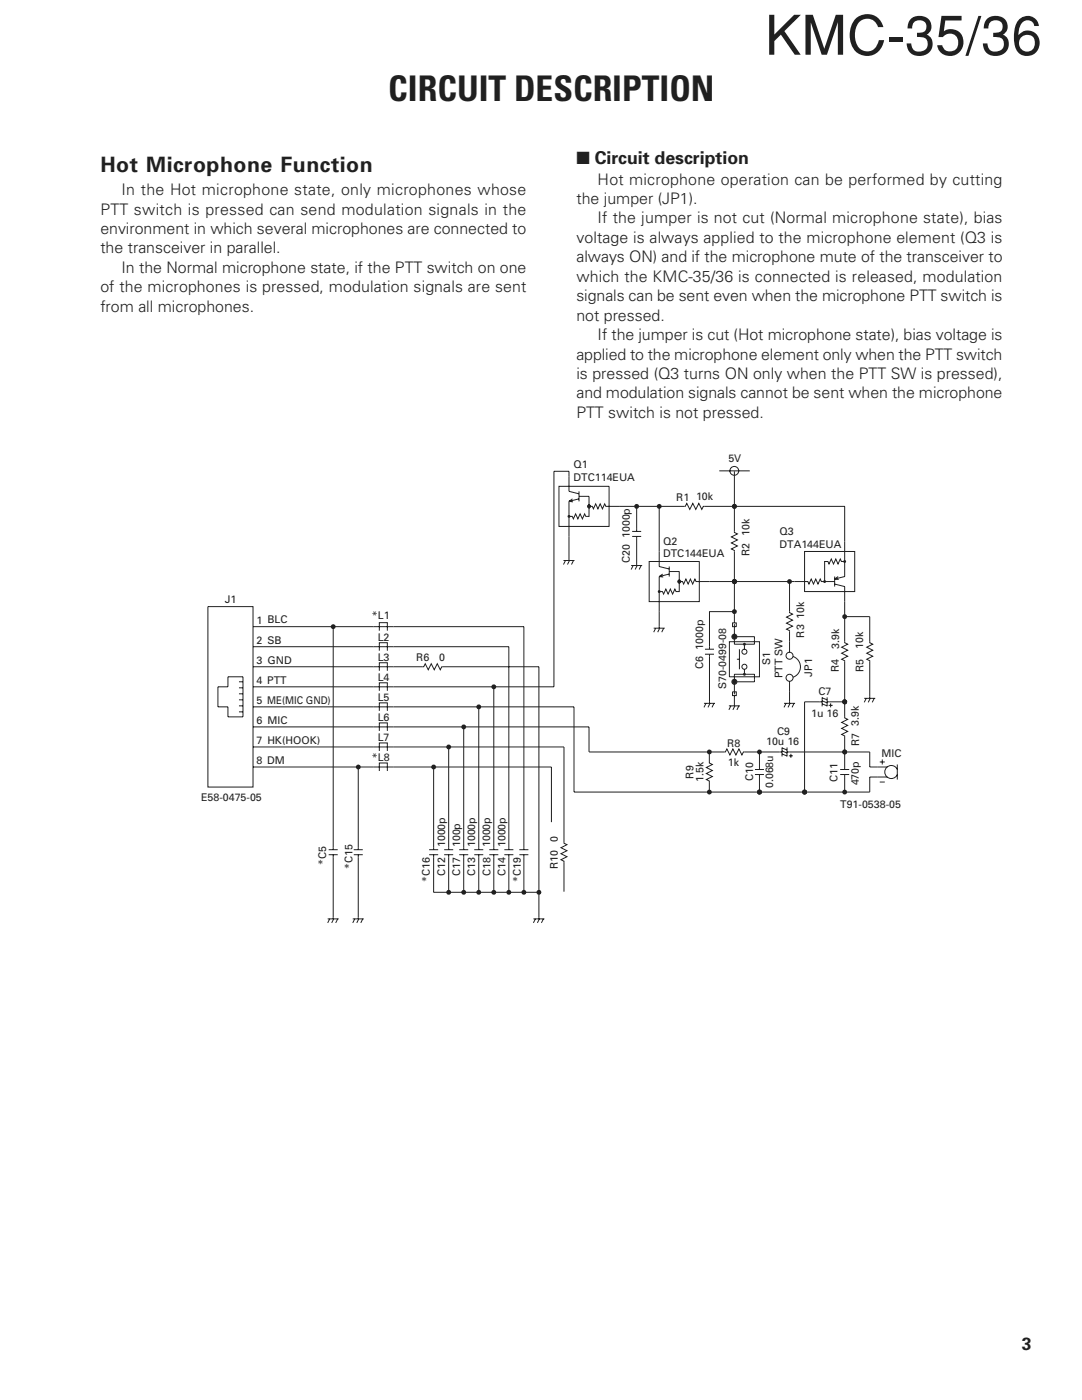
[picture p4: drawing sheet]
<svg xmlns="http://www.w3.org/2000/svg" width="216mm" height="279mm" viewBox="0 0 216 279" stroke-linecap="round" stroke-linejoin="round" font-family="sans-serif">
<g fill="none" stroke="#231f20" stroke-width=".2">
<path d="M111.5 97.1h10v8h-10zM113.5 95.1v3l2 .5M114.2 99.6l-.7 .5M115.5 99.1h2v4h-.6l-.2-.5-.5 1-.4-1-.5 1-.4-1-.5 1-.2-.5h-.7M115.5 99.6l-2 .5M115.5 98.1v2M113.5 100.1v7M113.5 100.1l.8 .1M117.5 101.1h.7l.2 .5 .5-1 .4 1 .5-1 .4 1 .5-1 .2 .5h2.6M157.5 130.9a2.19 2.19 0 0 1 2.2 2.2 2.19 2.19 0 0 1-2.2 2.2"/>
<circle cx="117.5" cy="101.1" r=".3"/>
</g>
<g fill="#231f20">
<circle cx="117.5" cy="101.1" r=".3"/>
<circle cx="113.5" cy="103.1" r=".3"/>
</g>
<g fill="none" stroke="#231f20" stroke-width=".2">
<path d="M136.5 101.1h.2l.3-.6 .6 1.2 .6-1.2 .6 1.2 .6-1.2 .6 1.2 .3-.6h.2M146.5 106.1v.2l.6 .3-1.2 .6 1.2 .6-1.2 .6 1.2 .6-1.2 .6 .6 .3v.2M84.4 133.1h.2l.3-.6 .6 1.2 .6-1.2 .6 1.2 .6-1.2 .6 1.2 .3-.6h.2M141.6 129.1v.5M141.6 130.6v.5M157.5 122.1v.2l.6 .3-1.2 .6 1.2 .6-1.2 .6 1.2 .6-1.2 .6 .6 .3v.2M168.5 128.1v.2l.6 .3-1.2 .6 1.2 .6-1.2 .6 1.2 .6-1.2 .6 .6 .3v.2M173.5 128.1v.2l.6 .3-1.2 .6 1.2 .6-1.2 .6 1.2 .6-1.2 .6 .6 .3v.2M141.5 152.1v.2l.6 .3-1.2 .6 1.2 .6-1.2 .6 1.2 .6-1.2 .6 .6 .3v.2M144.5 150.1h.2l.3-.6 .6 1.2 .6-1.2 .6 1.2 .6-1.2 .6 1.2 .3-.6h.2M168.5 143.1v.2l.6 .3-1.2 .6 1.2 .6-1.2 .6 1.2 .6-1.2 .6 .6 .3v.2M65.6 170.6h1.8"/>
<path d="M65.6 169.6h1.8M66.5 169.1v.5M66.5 170.6v.5M112.5 168.1v.2l.6 .3-1.2 .6 1.2 .6-1.2 .6 1.2 .6-1.2 .6 .6 .3v.2"/>
</g>
<path d="M140.7 130.6h1.8zM140.7 129.6h1.8zM89.5 170.6v.5zM89.5 169.1v.5zM88.6 170.6h1.8zM88.6 169.6h1.8zM95.5 170.6v.5zM95.5 169.1v.5zM94.6 170.6h1.8zM94.6 169.6h1.8zM101.5 170.6v.5zM101.5 169.1v.5zM100.6 170.6h1.8zM100.6 169.6h1.8zM98.5 170.6v.5zM98.5 169.1v.5zM97.6 170.6h1.8zM97.6 169.6h1.8zM92.5 170.6v.5zM92.5 169.1v.5zM91.6 170.6h1.8zM91.6 169.6h1.8zM151.5 154.6v.5zM151.5 153.1v.5zM150.6 154.6h1.8zM150.6 153.6h1.8zM163.5 140.1h.5zM164 139.2v1.8zM165 140.1h.5zM165 139.2v1.8zM164 139.3l1 .4zM164 139.9l1 .4zM164 140.5l1 .4zM165.7 140.4v.8zM165.3 140.8h.8zM155.5 150.1h.5zM156 149.2v1.8zM157 150.1h.5zM157 149.2v1.8zM156 149.3l1 .4zM156 149.9l1 .4zM156 150.5l1 .4zM157.8 150.4v.8zM157.4 150.8h.8zM157.5 128.1v2.1zM157.5 136v2.1zM156.8 130.9a.7 .7 0 0 0 1.4 0 .7 .7 0 0 0-1.4 0zM156.8 135.3a.7 .7 0 0 0 1.4 0 .7 .7 0 0 0-1.4 0z" fill="#fff" stroke="#231f20" stroke-width=".2"/>
<g fill="none" stroke="#231f20" stroke-width=".2">
<path d="M112.4 111.9h2.2M112.8 111.9l-.4 .8M113.5 111.6v.3M113.6 111.9l-.4 .8M114.4 111.9l-.4 .8M129.5 112.1h10v8h-10zM131.5 110.1v3l2 .5M131.5 115.1v7M131.5 115.1l.8 .1M132.2 114.6l-.7 .5M133.5 114.1h2v4h-.6l-.2-.5-.5 1-.4-1-.5 1-.4-1-.5 1-.2-.5h-.7M133.5 114.6l-2 .5"/>
<path d="M133.5 113.1v2M135.5 116.1h.7l.2 .5 .5-1 .4 1 .5-1 .4 1 .5-1 .2 .5h2.6M74.5 125.1h4M74.5 129.1h4M74.5 133.1h4M74.5 137.1h4M75.7 125.9v-1.6h1.6v1.6M75.7 129.9v-1.6h1.6v1.6M75.7 133.9v-1.6h1.6v1.6M75.7 137.9v-1.6h1.6v1.6M130.4 125.4h2.2M130.8 125.4l-.4 .8"/>
<path d="M131.5 125.1v.3M131.6 125.4l-.4 .8M132.4 125.4l-.4 .8M172.4 139.4h2.2M172.8 139.4l-.4 .8M173.5 139.1v.3M173.6 139.4l-.4 .8M174.4 139.4l-.4 .8M74.5 141.1h4M74.5 145.1h4M74.5 149.1h4M74.5 153.1h4"/>
<path d="M75.7 141.9v-1.6h1.6v1.6M75.7 145.9v-1.6h1.6v1.6M75.7 149.9v-1.6h1.6v1.6M75.7 153.9v-1.6h1.6v1.6M140.5 140.4h2.2M140.9 140.4l-.4 .8M141.6 140.1v.3M141.7 140.4l-.4 .8M142.5 140.4l-.4 .8M156.4 140.4h2.2M156.8 140.4l-.4 .8M157.5 140.1v.3"/>
<path d="M157.6 140.4l-.4 .8M158.4 140.4l-.4 .8M175 153.1h2M175 155.1h2M175.5 152.1h1M175.5 156.1h1M176 151.6v1M179 153.6a1.3 1.3 0 0 0-1.9-.6 1.3 1.3 0 0 0 0 2.1 1.3 1.3 0 0 0 1.9-.5M179 152.6v3M70.6 170.6h1.8M70.6 169.6h1.8M71.5 169.1v.5"/>
<path d="M71.5 170.6v.5M85.6 170.6h1.8M85.6 169.6h1.8M86.5 169.1v.5M86.5 170.6v.5M103.6 170.6h1.8M103.6 169.6h1.8M104.5 169.1v.5M104.5 170.6v.5M65.4 183.4h2.2M65.8 183.4l-.4 .8M66.5 183.1v.3"/>
<path d="M66.6 183.4l-.4 .8M67.4 183.4l-.4 .8M70.4 183.4h2.2M70.8 183.4l-.4 .8M71.5 183.1v.3M71.6 183.4l-.4 .8M72.4 183.4l-.4 .8M106.4 183.4h2.2M106.8 183.4l-.4 .8M107.5 183.1v.3M107.6 183.4l-.4 .8M108.4 183.4l-.4 .8"/>
<circle cx="135.5" cy="116.1" r=".3"/>
</g>
<g fill="#231f20">
<circle cx="135.5" cy="116.1" r=".3"/>
<circle cx="131.5" cy="118.1" r=".3"/>
</g>
<path d="M158.5 116.1h2.7l.2 .5 .5-1 .4 1 .5-1 .4 1 .5-1 .2 .5h2.6M160.5 110.1h10v8h-10zM166.5 115.1v2M166.5 116.6l2 .5v3M166.5 115.6l.8 .1M167.2 115.1l-.7 .5M168.5 112.1h-.6l-.2-.5-.5 1-.4-1-.5 1-.4-1-.5 1-.2-.5h-.7v4M168.5 108.1v7l-2 .5" fill="none" stroke="#231f20" stroke-width=".2"/>
<g fill="#231f20">
<circle cx="164.5" cy="116.1" r=".3"/>
<circle cx="168.5" cy="112.1" r=".3"/>
</g>
<g fill="none" stroke="#231f20" stroke-width=".2">
<path d="M145.5 128.1h6v7h-6zM146.2 124.3h.7v.8h-.7zM146.2 138.1h.7v.7h-.7zM146.5 122.6v1.7M146.5 127.6v1h4v-1M146.5 135.6v-1h4v1M146.5 138.8v2.1M147 131.6h.5M147.5 129.6v4M148.5 128.6v1M148.5 133.6v1M145.4 140.9h2.2"/>
<path d="M145.8 140.9l-.4 .8M146.6 140.9l-.4 .8M147.4 140.9l-.4 .8"/>
<circle cx="148.5" cy="133.1" r=".5"/>
<circle cx="148.5" cy="130.1" r=".5"/>
</g>
<g fill="#231f20">
<circle cx="148.5" cy="134.6" r=".3"/>
<circle cx="148.5" cy="128.6" r=".3"/>
</g>
<g fill="none" stroke="#231f20" stroke-width=".2">
<path d="M123.5 101.1h13M125.9 112.9h2.2M126.1 107.1h1.8M126.1 106.1h1.8M126.3 112.9l-.4 .8M127 105.6v.5M127 107.1v.5M127 112.6v.3M127.1 112.9l-.4 .8M127.9 112.9l-.4 .8M41.5 121.1h9v36h-9zM45.5 135.1h3v8h-3v-2h-2v-4h2z"/>
<path d="M47.7 136.1h.8M47.7 137.3h.8M47.7 138.5h.8M47.7 139.7h.8M50.5 137.1h2M50.5 125.1h2M50.5 129.1h2M50.5 133.1h2M47.7 140.9h.8M47.7 142.1h.8M50.5 141.1h2M50.5 145.1h2"/>
<path d="M50.5 149.1h2M50.5 153.1h2M167.6 154.6h1.8M167.6 153.6h1.8M168.5 153.1v.5M168.5 154.6v.5"/>
</g>
<circle cx="131.5" cy="101.1" r=".5" fill="#231f20"/>
<path d="M131.5 101.1v9" fill="none" stroke="#231f20" stroke-width=".2"/>
<circle cx="127" cy="101.1" r=".5" fill="#231f20"/>
<path d="M127 101.1v4.5M168.5 120.1v8M173.5 123.1v5" fill="none" stroke="#231f20" stroke-width=".2"/>
<circle cx="168.5" cy="123.1" r=".5" fill="#231f20"/>
<path d="M168.5 123.1h5M155.5 150.1h-4v3" fill="none" stroke="#231f20" stroke-width=".2"/>
<circle cx="151.5" cy="150.1" r=".5" fill="#231f20"/>
<path d="M113.5 107.1v4.5M131.5 122.1v3M141.6 131.1v9M157.5 126.1v2M157.5 138.1v2M173.5 132.1v7M78.5 145.1h39v5M144.5 150.1h-3v2M148.5 150.1h3" fill="none" stroke="#231f20" stroke-width=".2"/>
<circle cx="141.5" cy="150.1" r=".5" fill="#231f20"/>
<path d="M117.5 150.1h24" fill="none" stroke="#231f20" stroke-width=".2"/>
<circle cx="92.5" cy="145.1" r=".5" fill="#231f20"/>
<path d="M113.5 95.1v-1h-3v43h-32M92.5 145.1v24" fill="none" stroke="#231f20" stroke-width=".2"/>
<circle cx="98.5" cy="137.1" r=".5" fill="#231f20"/>
<path d="M78.5 129.1h23v40M78.5 133.1h5.9M88.4 133.1h19.1v50M98.5 137.1v32M86.5 171.1v7h18" fill="none" stroke="#231f20" stroke-width=".2"/>
<circle cx="107.5" cy="178.1" r=".5" fill="#231f20"/>
<path d="M104.5 178.1h3" fill="none" stroke="#231f20" stroke-width=".2"/>
<circle cx="89.5" cy="178.1" r=".5" fill="#231f20"/>
<path d="M89.5 171.1v7" fill="none" stroke="#231f20" stroke-width=".2"/>
<circle cx="92.5" cy="178.1" r=".5" fill="#231f20"/>
<path d="M92.5 171.1v7" fill="none" stroke="#231f20" stroke-width=".2"/>
<circle cx="95.5" cy="178.1" r=".5" fill="#231f20"/>
<path d="M95.5 171.1v7" fill="none" stroke="#231f20" stroke-width=".2"/>
<circle cx="98.5" cy="178.1" r=".5" fill="#231f20"/>
<path d="M98.5 171.1v7" fill="none" stroke="#231f20" stroke-width=".2"/>
<circle cx="101.5" cy="178.1" r=".5" fill="#231f20"/>
<path d="M101.5 171.1v7" fill="none" stroke="#231f20" stroke-width=".2"/>
<circle cx="104.5" cy="178.1" r=".5" fill="#231f20"/>
<path d="M78.5 149.1h11v20M112.5 149.1v19M66.5 171.1v12M71.5 171.1v12M104.5 171.1v7" fill="none" stroke="#231f20" stroke-width=".2"/>
<circle cx="89.5" cy="149.1" r=".5" fill="#231f20"/>
<path d="M89.5 149.1h23M112.5 172.1v5.9" fill="none" stroke="#231f20" stroke-width=".2"/>
<circle cx="168.5" cy="140.1" r=".5" fill="#231f20"/>
<path d="M168.5 140.1v3" fill="none" stroke="#231f20" stroke-width=".2"/>
<circle cx="168.5" cy="140.1" r=".5" fill="#231f20"/>
<path d="M165.5 140.1h3" fill="none" stroke="#231f20" stroke-width=".2"/>
<circle cx="168.5" cy="140.1" r=".5" fill="#231f20"/>
<path d="M78.5 125.1h26v44M168.5 132.1v8" fill="none" stroke="#231f20" stroke-width=".2"/>
<circle cx="146.5" cy="101.1" r=".5" fill="#231f20"/>
<path d="M146.5 94.1v7" fill="none" stroke="#231f20" stroke-width=".2"/>
<circle cx="146.5" cy="101.1" r=".5" fill="#231f20"/>
<path d="M140.5 101.1h28v7M146.5 101.1v5M173.5 150.1v3h1.5" fill="none" stroke="#231f20" stroke-width=".2"/>
<circle cx="168.5" cy="150.1" r=".5" fill="#231f20"/>
<path d="M168.5 150.1h5" fill="none" stroke="#231f20" stroke-width=".2"/>
<circle cx="168.5" cy="150.1" r=".5" fill="#231f20"/>
<path d="M157.5 150.1h11M168.5 147.1v6M175 155.1h-1.5v3" fill="none" stroke="#231f20" stroke-width=".2"/>
<circle cx="168.5" cy="158.1" r=".5" fill="#231f20"/>
<path d="M160.5 140.1h3M168.5 158.1h5" fill="none" stroke="#231f20" stroke-width=".2"/>
<circle cx="160.5" cy="158.1" r=".5" fill="#231f20"/>
<path d="M160.5 140.1v18" fill="none" stroke="#231f20" stroke-width=".2"/>
<circle cx="160.5" cy="158.1" r=".5" fill="#231f20"/>
<path d="M168.5 155.1v3h-8" fill="none" stroke="#231f20" stroke-width=".2"/>
<circle cx="151.5" cy="158.1" r=".5" fill="#231f20"/>
<path d="M151.5 155.1v3" fill="none" stroke="#231f20" stroke-width=".2"/>
<g fill="#231f20">
<circle cx="151.5" cy="158.1" r=".5"/>
<circle cx="160.5" cy="158.1" r=".5"/>
</g>
<path d="M151.5 158.1h9" fill="none" stroke="#231f20" stroke-width=".2"/>
<g fill="#231f20">
<circle cx="151.5" cy="158.1" r=".5"/>
<circle cx="141.5" cy="158.1" r=".5"/>
</g>
<path d="M78.5 141.1h36v17h37M141.5 156.1v2" fill="none" stroke="#231f20" stroke-width=".2"/>
<circle cx="95.5" cy="141.1" r=".5" fill="#231f20"/>
<path d="M74.5 125.1h-8v44M95.5 141.1v28" fill="none" stroke="#231f20" stroke-width=".2"/>
<circle cx="66.5" cy="125.1" r=".5" fill="#231f20"/>
<path d="M52.5 125.1h14M52.5 129.1h22M52.5 133.1h22M52.5 137.1h22M52.5 141.1h22M52.5 145.1h22M52.5 149.1h22M74.5 153.1h-3v16" fill="none" stroke="#231f20" stroke-width=".2"/>
<circle cx="71.5" cy="153.1" r=".5" fill="#231f20"/>
<path d="M146.5 122.1h-4.9v7M52.5 153.1h19" fill="none" stroke="#231f20" stroke-width=".2"/>
<circle cx="146.5" cy="116.1" r=".5" fill="#231f20"/>
<path d="M146.5 116.1v6" fill="none" stroke="#231f20" stroke-width=".2"/>
<circle cx="146.5" cy="116.1" r=".5" fill="#231f20"/>
<path d="M146.5 110.1v6" fill="none" stroke="#231f20" stroke-width=".2"/>
<circle cx="146.5" cy="116.1" r=".5" fill="#231f20"/>
<path d="M141.5 116.1h5" fill="none" stroke="#231f20" stroke-width=".2"/>
<circle cx="146.5" cy="116.1" r=".5" fill="#231f20"/>
<path d="M146.5 116.1h12" fill="none" stroke="#231f20" stroke-width=".2"/>
<circle cx="157.5" cy="116.1" r=".5" fill="#231f20"/>
<path d="M157.5 116.1v6" fill="none" stroke="#231f20" stroke-width=".2"/>
<circle cx="146.5" cy="122.1" r=".5" fill="#231f20"/>
<path d="M127 107.6v5M146.5 122.1v.5M146.5 127.6v-.5h4v.5M146.5 135.6v.5h4v-.5M78.5 153.1h31.5v11" fill="none" stroke="#231f20" stroke-width=".2"/>
<circle cx="86.5" cy="153.1" r=".5" fill="#231f20"/>
<g fill="none" stroke="#231f20" stroke-width=".2">
<path d="M146.5 124.6v2.5M146.5 136.1v2.5M86.5 153.1v16"/>
<circle cx="146.5" cy="127.1" r=".5"/>
<circle cx="146.5" cy="136.1" r=".5"/>
</g>
<g fill="#231f20">
<circle cx="146.5" cy="136.1" r=".5"/>
<circle cx="146.5" cy="127.1" r=".5"/>
</g>
<g fill="none" stroke="#231f20" stroke-width=".2">
<path d="M143.5 94h6.1"/>
<circle cx="146.5" cy="94" r=".88"/>
</g>
<text font-size="10.9" fill="#231f20" x="152.6" y="10.9">KMC-35/36</text>
<text font-size="7.1" fill="#231f20" x="77.5" y="20.1">CIRCUIT DESCRIPTION</text>
<text font-size="4.2" fill="#231f20" x="20" y="34.2">Hot Microphone Function</text>
<g font-size="3.5" fill="#231f20">
<text x="115" y="32.8">■ Circuit description</text>
<text x="203.9" y="269.5">3</text>
</g>
<g font-size="3.2" fill="#231f20">
<text x="24.3" y="38.9">In the Hot microphone state, only microphones whose</text>
<text x="115" y="40.7">the jumper (JP1).</text>
<text x="119.3" y="36.8">Hot microphone operation can be performed by cutting</text>
<text x="20" y="42.8">PTT switch is pressed can send modulation signals in the</text>
<text x="20" y="46.7">environment in which several microphones are connected to</text>
<text x="119.3" y="44.6">If the jumper is not cut (Normal microphone state), bias</text>
<text x="20" y="50.6">the transceiver in parallel.</text>
<text x="115" y="48.5">voltage is always applied to the microphone element (Q3 is</text>
<text x="115" y="52.4">always ON) and if the microphone mute of the transceiver to</text>
<text x="20" y="58.3">of the microphones is pressed, modulation signals are sent</text>
<text x="24.3" y="54.5">In the Normal microphone state, if the PTT switch on one</text>
<text x="115" y="56.2">which the KMC-35/36 is connected is released, modulation</text>
<text x="20" y="62.2">from all microphones.</text>
<text x="115" y="60.1">signals can be sent even when the microphone PTT switch is</text>
<text x="115" y="64">not pressed.</text>
<text x="115" y="71.8">applied to the microphone element only when the PTT switch</text>
<text x="119.3" y="67.9">If the jumper is cut (Hot microphone state), bias voltage is</text>
<text x="115" y="75.7">is pressed (Q3 turns ON only when the PTT SW is pressed),</text>
<text x="115" y="79.5">and modulation signals cannot be sent when the microphone</text>
<text x="115" y="83.4">PTT switch is not pressed.</text>
</g>
<g font-size="2.1" fill="#231f20">
<text x="114.5" y="93.5">Q1</text>
<text x="114.5" y="96">DTC114EUA</text>
<text x="145.3" y="92.3">5V</text>
<text x="134.9" y="99.9">R1</text>
<text x="138.9" y="99.9">10k</text>
<text x="125.7" y="107.4" transform="rotate(-90 125.7 107.4)">1000p</text>
<text x="149.6" y="107" transform="rotate(-90 149.6 107)">10k</text>
<text x="155.6" y="106.9">Q3</text>
<text x="125.7" y="112.4" transform="rotate(-90 125.7 112.4)">C20</text>
<text x="132.3" y="108.7">Q2</text>
<text x="132.3" y="111.2">DTC144EUA</text>
<text x="149.6" y="110.9" transform="rotate(-90 149.6 110.9)">R2</text>
<text x="155.6" y="109.3">DTA144EUA</text>
<text x="44.8" y="120.3">J1</text>
<text x="51.2" y="124.4">1 BLC</text>
<text x="74.2" y="123.5">*L1</text>
<text x="160.5" y="123.5" transform="rotate(-90 160.5 123.5)">10k</text>
<text x="51.2" y="128.4">2 SB</text>
<text x="75.4" y="127.9">L2</text>
<text x="75.4" y="131.9">L3</text>
<text x="83.1" y="131.9">R6</text>
<text x="87.6" y="131.9">0</text>
<text x="140.3" y="129.7" transform="rotate(-90 140.3 129.7)">1000p</text>
<text x="160.5" y="127.2" transform="rotate(-90 160.5 127.2)">R3</text>
<text x="167.4" y="129.4" transform="rotate(-90 167.4 129.4)">3.9k</text>
<text x="172.3" y="129.5" transform="rotate(-90 172.3 129.5)">10k</text>
<text x="51.2" y="132.4">3 GND</text>
<text x="51.2" y="136.5">4 PTT</text>
<text x="75.4" y="135.9">L4</text>
<text x="140.3" y="133.5" transform="rotate(-90 140.3 133.5)">C6</text>
<text x="144.9" y="137.6" transform="rotate(-90 144.9 137.6)">S70-0499-08</text>
<text x="153.7" y="132.7" transform="rotate(-90 153.7 132.7)">S1</text>
<text x="156.1" y="135.4" transform="rotate(-90 156.1 135.4)">PTT SW</text>
<text x="162" y="135.1" transform="rotate(-90 162 135.1)">JP1</text>
<text x="167.4" y="134.1" transform="rotate(-90 167.4 134.1)">R4</text>
<text x="172.3" y="134.1" transform="rotate(-90 172.3 134.1)">R5</text>
<text x="51.2" y="140.5">5 ME(MIC GND)</text>
<text x="75.4" y="139.9">L5</text>
<text x="75.4" y="143.9">L6</text>
<text x="161.9" y="143.2">1u 16</text>
<text x="163.3" y="138.7">C7</text>
<text x="51.2" y="144.5">6 MIC</text>
<text x="51.2" y="148.5">7 HK(HOOK)</text>
<text x="75.4" y="147.9">L7</text>
<text x="145.1" y="149">R8</text>
<text x="152.9" y="148.7">10u 16</text>
<text x="155.1" y="146.7">C9</text>
<text x="171.4" y="144.8" transform="rotate(-90 171.4 144.8)">3.9k</text>
<text x="171.4" y="148.9" transform="rotate(-90 171.4 148.9)">R7</text>
<text x="51.2" y="152.5">8 DM</text>
<text x="74.2" y="151.9">*L8</text>
<text x="138.4" y="155.4" transform="rotate(-90 138.4 155.4)">R9</text>
<text x="145.2" y="152.8">1k</text>
<text x="150.3" y="155.9" transform="rotate(-90 150.3 155.9)">C10</text>
<text x="167.1" y="156" transform="rotate(-90 167.1 156)">C11</text>
<text x="175.9" y="151.1">MIC</text>
<text x="40.1" y="159.9">E58-0475-05</text>
<text x="140.4" y="156.1" transform="rotate(-90 140.4 156.1)">1.5k</text>
<text x="154.3" y="157.3" transform="rotate(-90 154.3 157.3)">0.068u</text>
<text x="167.7" y="161.2">T91-0538-05</text>
<text x="171.4" y="156.8" transform="rotate(-90 171.4 156.8)">470p</text>
<text x="65.1" y="172.7" transform="rotate(-90 65.1 172.7)">*C5</text>
<text x="70.3" y="173.4" transform="rotate(-90 70.3 173.4)">*C15</text>
<text x="88.8" y="169.1" transform="rotate(-90 88.8 169.1)">1000p</text>
<text x="91.8" y="169.1" transform="rotate(-90 91.8 169.1)">100p</text>
<text x="94.8" y="169.1" transform="rotate(-90 94.8 169.1)">1000p</text>
<text x="97.8" y="169.1" transform="rotate(-90 97.8 169.1)">1000p</text>
<text x="100.8" y="169.1" transform="rotate(-90 100.8 169.1)">1000p</text>
<text x="111.3" y="173.5" transform="rotate(-90 111.3 173.5)">R10</text>
<text x="111.3" y="168" transform="rotate(-90 111.3 168)">0</text>
<text x="85.8" y="176" transform="rotate(-90 85.8 176)">*C16</text>
<text x="88.8" y="174.9" transform="rotate(-90 88.8 174.9)">C12</text>
<text x="91.8" y="174.9" transform="rotate(-90 91.8 174.9)">C17</text>
<text x="94.8" y="174.9" transform="rotate(-90 94.8 174.9)">C13</text>
<text x="97.8" y="174.9" transform="rotate(-90 97.8 174.9)">C18</text>
<text x="100.8" y="174.9" transform="rotate(-90 100.8 174.9)">C14</text>
<text x="104" y="176" transform="rotate(-90 104 176)">*C19</text>
</g>
</svg>
